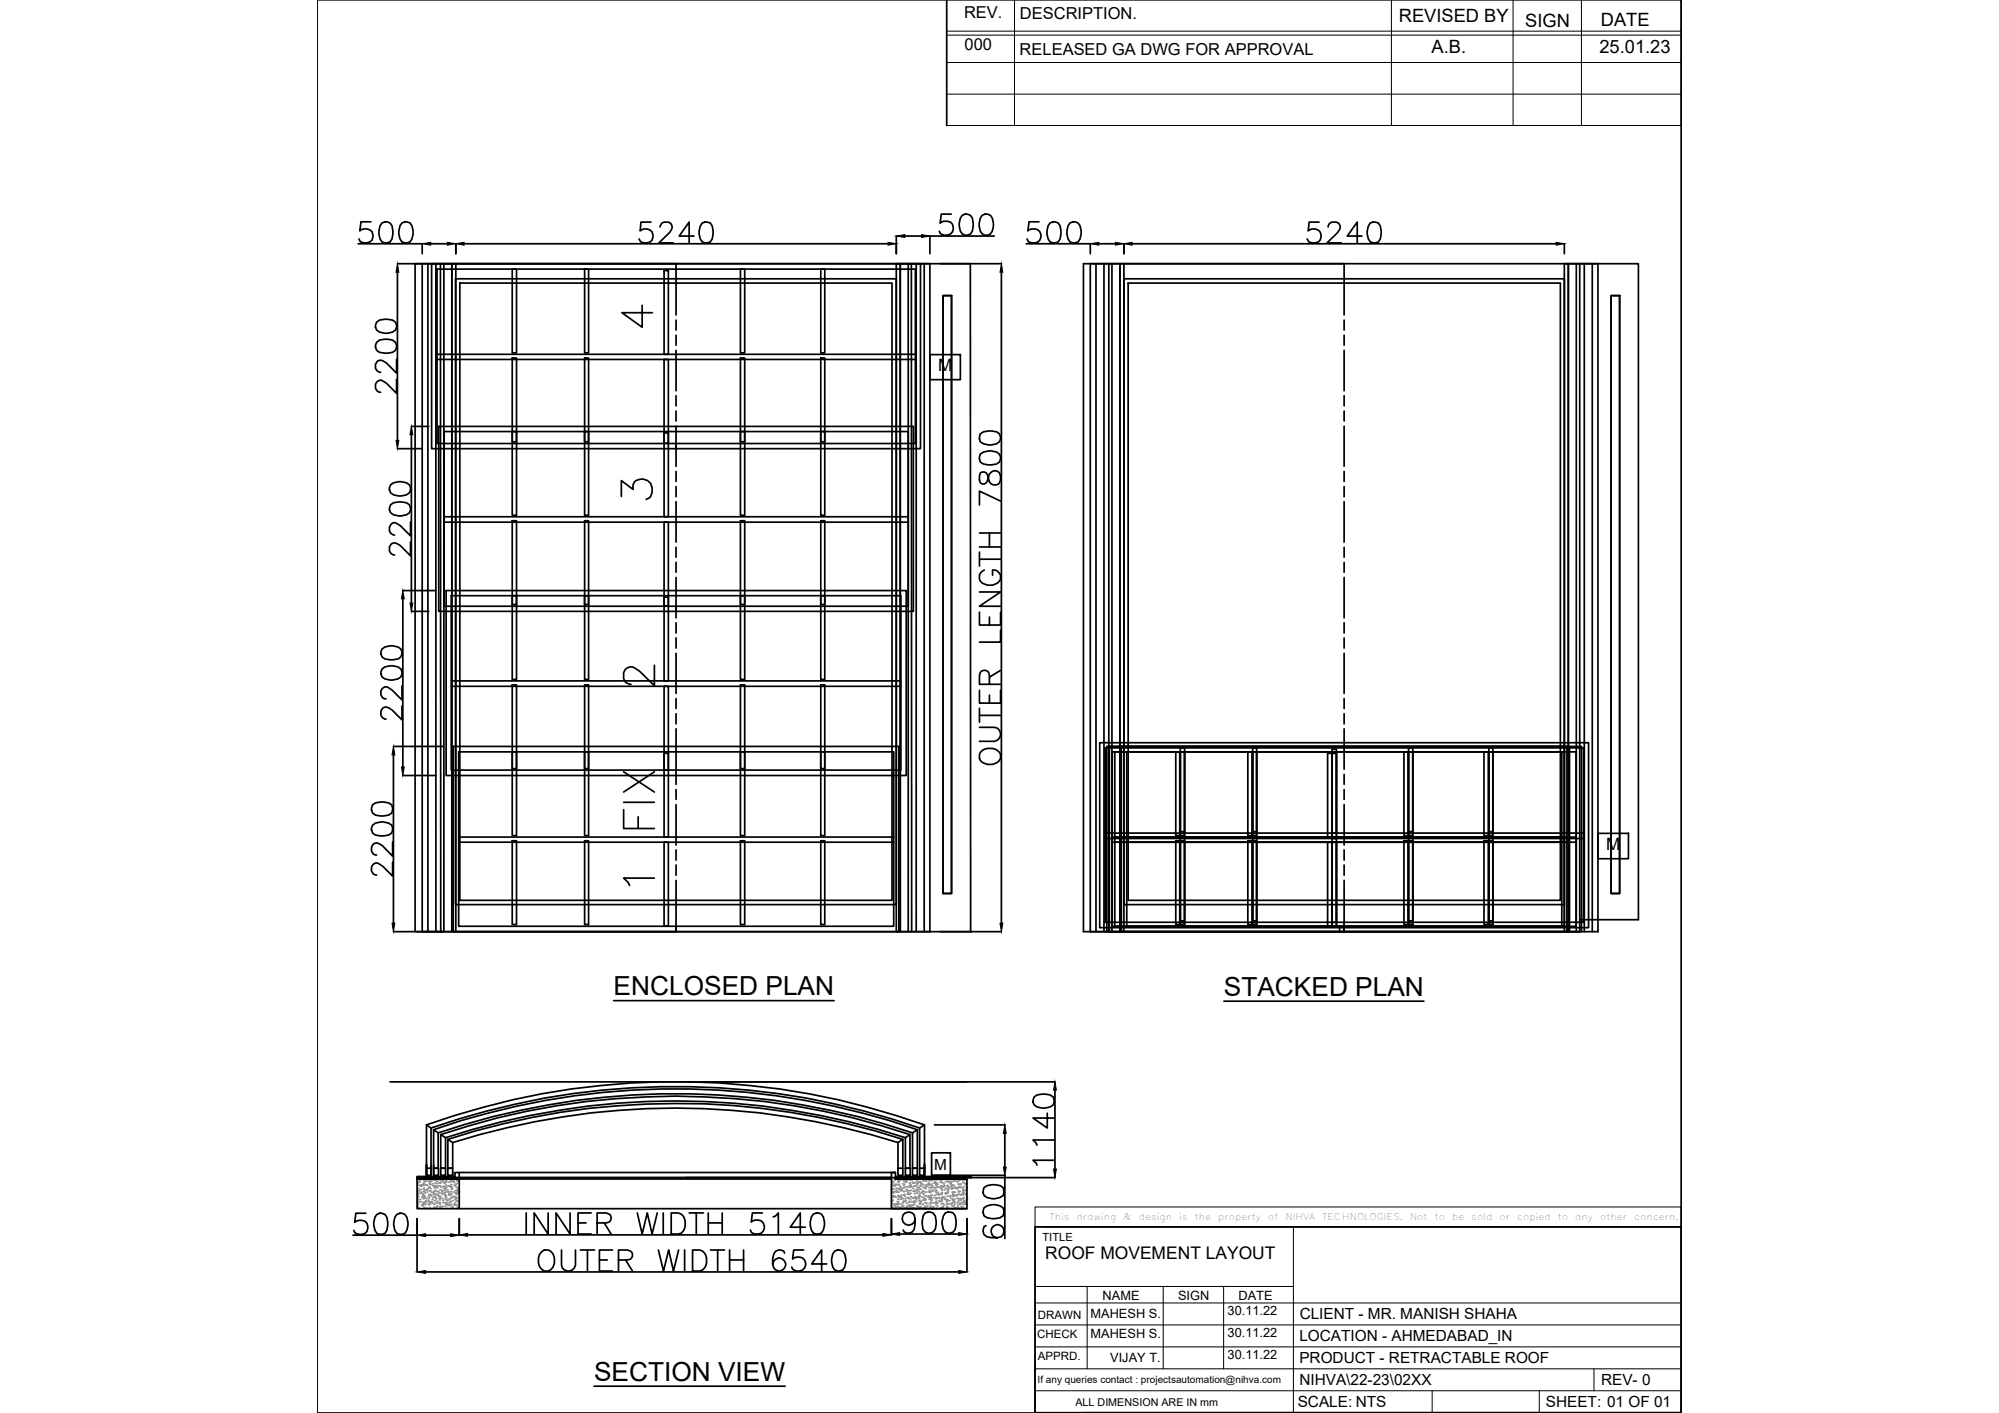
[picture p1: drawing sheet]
<svg xmlns="http://www.w3.org/2000/svg" width="297mm" height="210mm" viewBox="0 0 297 210" stroke-linecap="round" stroke-linejoin="round" font-family="sans-serif">
<!-- layer: 0 -->
<g fill="none" stroke="#000" stroke-width=".25">
<path d="M47.1 0h202.7v209.9h-202.7zM140.7 0v18.6M53.2 36.2h9.5v1.5M55.1 32.9h-1.5l-.1 1.4a1.12 1.12 0 0 1 1.6 0 1.12 1.12 0 0 1-.2 1.7 1.13 1.13 0 0 1-1.6-.5M56.8 33.1a.99 .99 0 0 1 1.5 .4 2.82 2.82 0 0 1-.3 2.5 1.03 1.03 0 0 1-1.5-.5 2.42 2.42 0 0 1 .3-2.4zM59.1 39.2h6.3M59.7 33.1a.99 .99 0 0 1 1.5 .4 2.48 2.48 0 0 1-.3 2.5 1.03 1.03 0 0 1-1.5-.5 2.42 2.42 0 0 1 .3-2.4zM61.7 39.2v99.2M62.7 39.2h5v99.2h-5zM64 36.2h2.5M64.1 39.2h72.7v27.4h-72.7zM64.9 40h71.1v25.9h-71.1z"/>
<path d="M65.4 39.2h70l.1 99.2h-70zM67.7 39.2h32.8v7.6M67.7 36.2v1.5M69 36.2h63M76.1 40h.7v12.4h-.7zM86.9 40h.6v12.4h-.6zM96.7 33h-1.5l-.1 1.3a1.09 1.09 0 0 1 1.9 .4 1.09 1.09 0 0 1-1.3 1.4l-.5-.1-.2-.5M98.1 33.7a.85 .85 0 0 1 .6-.7h.6a.75 .75 0 0 1 .4 1.2l-.3 .4-1.5 1.5h2.1M103.1 35.1h-2.2l1.5-2.1v3.1M104.4 33.1a1.05 1.05 0 0 1 1.4 .5 2.75 2.75 0 0 1-.3 2.4 1.03 1.03 0 0 1-1.4-.5 2.42 2.42 0 0 1 .3-2.4zM110 40h.7v12.4h-.7zM122 40h.6v12.4h-.6z"/>
<path d="M133.2 39.2h5v99.2h-5zM133.2 35.1v2.6M134.5 35.1h2.4M135.4 39.2h8.8v99.2M139.7 39.2h9.1M141.4 31.8h-1.5l-.2 1.4a1.17 1.17 0 0 1 1.9 .6 1.1 1.1 0 0 1-.7 1.1 1.1 1.1 0 0 1-1.3-.6M143 32a.99 .99 0 0 1 1.5 .4 2.75 2.75 0 0 1-.3 2.4 .98 .98 0 0 1-1.5-.5 2.42 2.42 0 0 1 .3-2.3zM146 32a.98 .98 0 0 1 1.4 .4 2.42 2.42 0 0 1-.2 2.4 .98 .98 0 0 1-1.5-.5 2.42 2.42 0 0 1 .3-2.3zM147.7 35.1h-9.5v2.6M152.5 36.2h9.5v1.5M154.4 32.9h-1.5l-.2 1.4a1.12 1.12 0 0 1 1.7 0 1.12 1.12 0 0 1-.2 1.7 1.13 1.13 0 0 1-1.6-.5M156 33.1a.99 .99 0 0 1 1.5 .4 2.82 2.82 0 0 1-.3 2.5 1.03 1.03 0 0 1-1.5-.5 2.42 2.42 0 0 1 .3-2.4z"/>
<path d="M159 33.1a.99 .99 0 0 1 1.5 .4 2.48 2.48 0 0 1-.3 2.5 1.03 1.03 0 0 1-1.5-.5 2.42 2.42 0 0 1 .3-2.4zM162 39.2h5v99.2h-5zM163.3 36.2h2.4M164.8 39.2h69.9v99.2h-69.9zM164.8 39.2h-3.8v99.2h3.7M167 39.2h32.7v7.6M167 36.2v1.5M168.2 36.2h63M196 33h-1.5l-.1 1.3a1.09 1.09 0 0 1 1.9 .4 1.09 1.09 0 0 1-1.3 1.4l-.5-.1-.3-.5M197.4 33.7a.71 .71 0 0 1 .6-.7h.5a.75 .75 0 0 1 .5 1.2l-.3 .4-1.5 1.5h2.1M202.4 35.1h-2.2l1.5-2.1v3.1M203.6 33.1a1.05 1.05 0 0 1 1.5 .5 2.75 2.75 0 0 1-.3 2.4 1.03 1.03 0 0 1-1.5-.5 2.42 2.42 0 0 1 .3-2.4z"/>
<path d="M232.5 39.2h4.9v99.2h-4.9zM232.5 36.2v1.5M234.7 39.2h8.8v97.4h-8.8M56 50.9l.4-.4 .7-.1 1.2 .1a.99 .99 0 0 1 .6 .9 .99 .99 0 0 1-.6 .9 2.75 2.75 0 0 1-2.3-.3l-.2-.4zM56 47.9a2.47 2.47 0 0 1 2.8 0 .98 .98 0 0 1-.5 1.4 2.42 2.42 0 0 1-2.3-.3l-.2-.4zM58.9 56.4v2l-1.5-1.4-.4-.3a.72 .72 0 0 0-1.2 .4v.6a.72 .72 0 0 0 .8 .6M58.9 53.4v2l-1.5-1.5a1.05 1.05 0 0 0-1.3-.2l-.3 .4v.6a.84 .84 0 0 0 .8 .6M59.1 40.4v25M64.9 52.6h71.1M64.9 53.4h71.1M67.7 41.4h65.5v93h-65.5zM68.3 42.1h64.2v91.6h-64.2z"/>
<path d="M76.1 53.2h.7v12.4h-.7zM86.9 53.2h.6v12.4h-.6zM98.7 53.4h.6v12.4h-.6zM98.7 40.2h.6v12.4h-.6zM100.5 47.6v1.4M100.5 49.8v1.5M100.5 52v6.1M100.5 58.8v1.5M110 53.2h.7v12.4h-.7zM122 53.2h.6v12.4h-.6zM138.2 52.7h4.5v3.7h-4.5zM140.1 43.9h1.3v88.8h-1.3z"/>
<path d="M148.8 40.4v96.7M167 41.4h65.5v93h-65.5zM167.6 42.1h64.3v91.6h-64.3zM199.7 47.6v1.4M199.7 49.8v1.5M199.7 52v6.1M199.7 58.8v1.5M239.4 43.9h1.3v88.8h-1.3zM58 75a2.47 2.47 0 0 1 2.8 0 .98 .98 0 0 1-.4 1.5 2.42 2.42 0 0 1-2.4-.3l-.1-.5zM58 72a2.29 2.29 0 0 1 2.8 0 .98 .98 0 0 1-.4 1.5 2.42 2.42 0 0 1-2.4-.3l-.1-.4zM59.1 66.6h3.6M61 77.5v2.1l-1.5-1.5-.4-.3a.72 .72 0 0 0-1.2 .5v.6a.84 .84 0 0 0 .7 .6"/>
<path d="M61.1 63.3h2.6M61.1 64.6v25M65.2 63.3h70.5v27.5h-70.5zM66 64.1h69v26h-69zM66 76.8h69M66 77.6h69M76.1 77.4h.7v12.4h-.7zM76.1 64.1h.7v12.5h-.7zM86.9 77.4h.6v12.4h-.6zM86.9 64.1h.6v12.5h-.6zM98.7 77.6h.6v12.4h-.6zM98.7 64.3h.6v12.5h-.6z"/>
<path d="M100.5 61.1v1.4M100.5 63.3v6M100.5 70v1.5M100.5 72.3v1.5M100.5 74.5v6M110 77.4h.7v12.4h-.7zM110 64.1h.7v12.5h-.7zM122 77.4h.6v12.4h-.6zM122 64.1h.6v12.5h-.6zM145.5 79.2h3.2M145.7 70.2l-.2 .5 .2 1a.63 .63 0 0 0 1-.3l.2-.6a.89 .89 0 0 1 .8-.9 .89 .89 0 0 1 1 .8v.6l-.2 .4a.92 .92 0 0 1-1 .3 .92 .92 0 0 1-.6-.9l-.2-.6a.68 .68 0 0 0-1-.3zM145.7 67.5a2.36 2.36 0 0 1 2.8 0 .99 .99 0 0 1-.4 1.4 2.86 2.86 0 0 1-2.4-.3l-.2-.4z"/>
<path d="M145.7 64.4a2.55 2.55 0 0 1 2.8 0 .98 .98 0 0 1-.4 1.5 2.52 2.52 0 0 1-2.4-.3l-.2-.4zM147 79.2v2.1M148.7 74.4l-3.2-1.4v2M199.7 61.1v1.4M199.7 63.3v6M199.7 70v1.5M199.7 72.3v1.5M199.7 74.5v6M56.8 99.4a2.29 2.29 0 0 1 2.8 0 .98 .98 0 0 1-.5 1.5 2.42 2.42 0 0 1-2.3-.3l-.2-.5zM56.8 96.4a2.29 2.29 0 0 1 2.8 0 .99 .99 0 0 1-.5 1.5 2.75 2.75 0 0 1-2.3-.3l-.2-.5zM59.9 87.7h4.9M59.9 89v24.9"/>
<path d="M61 80.5v2.1l-1.5-1.5a1.05 1.05 0 0 0-1.3-.3l-.3 .5v.5a.84 .84 0 0 0 .7 .6M61.1 90.8h2.6M66.3 87.7h68.4v27.5h-68.4zM67.1 88.5h66.8v25.9h-66.8zM76.1 88.5h.7v12.4h-.7zM86.9 88.5h.6v12.4h-.6zM98.7 88.7h.6v12.4h-.6zM100.5 81.3v1.5M100.5 83.5v1.5M100.5 85.8v6M100.5 92.5v1.5M100.5 94.8v1.5"/>
<path d="M100.5 97v6M110 88.5h.7v12.4h-.7zM122 88.5h.6v12.4h-.6zM145.5 90.9v2h3.2v-2M145.5 87.9h3.2l-3.2 2.2h3.2M145.5 82v2.1M145.5 83.1h3.2M145.5 81.3h3.2M146.3 84.7a1.09 1.09 0 0 0-.8 1 1.09 1.09 0 0 0 .8 1.1 1.83 1.83 0 0 0 2.4-.8 1.1 1.1 0 0 0-1.2-1.3v.7M147 91.7v1.2M148.7 93.6v1.8h-3.2M148.7 99.6l-1.7 1"/>
<path d="M199.7 81.3v1.5M199.7 83.5v1.5M199.7 85.8v6M199.7 92.5v1.5M199.7 94.8v1.5M199.7 97v6M55.4 119.6a2.53 2.53 0 0 1 2.8 0 1.08 1.08 0 0 1-.5 1.5 2.75 2.75 0 0 1-2.3-.3l-.2-.5zM58.5 110.9h7.4M58.5 112.2v24.9M59.7 104.9v2l-1.4-1.4a1.05 1.05 0 0 0-1.4-.3l-.3 .4v.6a.84 .84 0 0 0 .8 .6M59.7 101.9v2.1l-1.4-1.5-.5-.3a.72 .72 0 0 0-1.2 .4v.6a.72 .72 0 0 0 .8 .6M59.9 115.2h4.9"/>
<path d="M67.1 101.1h66.8M67.1 102h66.8M67.4 110.9h66.2v27.5h-66.2zM68.2 111.7h64.6v25.9h-64.6zM76.1 111.7h.7v12.4h-.7zM76.1 101.7h.7v12.5h-.7zM86.9 111.7h.6v12.4h-.6zM86.9 101.7h.6v12.5h-.6zM98.7 102h.6v12.4h-.6zM100.5 103.8v1.5M100.5 106v1.5M100.5 108.3v6"/>
<path d="M110 111.7h.7v12.4h-.7zM110 101.7h.7v12.5h-.7zM122 111.7h.6v12.4h-.6zM122 101.7h.6v12.5h-.6zM145.5 108h2.3a1.05 1.05 0 0 1 .9 1.1 1.05 1.05 0 0 1-.9 1h-2.3M145.5 102.5v2h3.2v-2M145.5 106.3h3.2M145.5 105.2v2.1M145.7 111.8a1.85 1.85 0 0 1 3 .3 1.45 1.45 0 0 1-2 1.5 1.26 1.26 0 0 1-1.2-1.5zM147 101.7v-1.4l-.1-.4a.75 .75 0 0 0-.8-.3 .75 .75 0 0 0-.6 .7v1.4h3.2M147 103.3v1.2M163.4 110.3h72.7v27.5h-72.7z"/>
<path d="M164.2 111.1h71.1v25.9h-71.1zM164.5 110.9h70.5v27.5h-70.5zM164.8 110.9h68.4v27.5h-68.4zM165.3 111.7h68.9v25.9h-68.9zM165.7 111.7h66.8v25.9h-66.8zM166.6 110.9h66.2v27.5h-66.2zM167.4 111.7h64.7v25.9h-64.7zM174.7 111.7h.6v12.4h-.6zM175.4 111.7h.6v12.4h-.6zM175.4 111.1h.6v12.4h-.6zM185.4 111.7h.7v12.4h-.7zM186.1 111.7h.6v12.4h-.6z"/>
<path d="M186.1 111.1h.6v12.4h-.6zM197.3 111.9h.6v12.4h-.6zM198 111.9h.6v12.4h-.6zM198 111.3h.6v12.5h-.6zM199.7 103.8v1.5M199.7 106v1.5M199.7 108.3v6M199.7 115v1.5M199.7 117.3v1.5M199.7 119.5v6M208.6 111.7h.7v12.4h-.7zM209.3 111.7h.6v12.4h-.6z"/>
<path d="M209.3 111.1h.6v12.4h-.6zM220.5 111.7h.6v12.4h-.6zM221.2 111.7h.6v12.4h-.6zM221.2 111.1h.6v12.4h-.6zM55.4 122.6a2.35 2.35 0 0 1 2.8 0 1.05 1.05 0 0 1-.5 1.5 2.75 2.75 0 0 1-2.3-.3l-.2-.5zM58.3 128.1v2l-1.4-1.4-.5-.3a.72 .72 0 0 0-1.2 .4v.6a.72 .72 0 0 0 .8 .6M58.3 125.1v2.1l-1.4-1.5a1.05 1.05 0 0 0-1.4-.3l-.3 .4v.6a.72 .72 0 0 0 .8 .6M58.5 138.4h7.4M68.2 124.3h64.6M68.2 125.1h64.6M76.1 124.9h.7v12.4h-.7zM86.9 124.9h.6v12.4h-.6z"/>
<path d="M98.7 125.1h.6v12.5h-.6zM100.5 130.8v7.6h-32.8M100.5 137.6v.8M110 124.9h.7v12.4h-.7zM122 124.9h.6v12.4h-.6zM135.6 138.4h13.2M164.2 123.8h71.1M164.2 124.6h71.1M165.3 124.3h68.9M165.3 125.1h68.9M174.7 124.9h.6v12.4h-.6zM175.4 124.9h.6v12.4h-.6z"/>
<path d="M175.4 124.3h.6v12.5h-.6zM185.4 124.9h.7v12.4h-.7zM186.1 124.9h.6v12.4h-.6zM186.1 124.3h.6v12.5h-.6zM197.3 125.1h.6v12.5h-.6zM198 125.1h.6v12.5h-.6zM198 124.6h.6v12.4h-.6zM199.1 137.6v.8M199.7 130.8v7.6h-32.7M199.7 126.3v1.5M199.7 128.5v1.5M199.7 137v1.4"/>
<path d="M208.6 124.9h.7v12.4h-.7zM209.3 124.9h.6v12.4h-.6zM209.3 124.3h.6v12.5h-.6zM220.5 124.9h.6v12.4h-.6zM221.2 124.9h.6v12.4h-.6zM221.2 124.3h.6v12.5h-.6zM237.4 123.8h4.6v3.8h-4.6zM91.2 148.6h32.8M181.9 148.7h29.7M62 174.8h5.6v.1h-5.6zM62 175.1h5.6v-.9h.6v5.3h-6.2zM62 175h.1"/>
<path d="M62 174.9h.1M62 175.1h.1M62 174.9v.1M62 175v.1M62.1 174.9l-.1 .1M62.1 175.1h.1M62.1 175h.1M62.1 175.1l.2-.1zM62.1 175.1l.3-.2v.1l.1-.1-.2 .2M62.2 174.9l-.2 .2h.1M62.2 174.9h.1M62.2 174.9v.1"/>
<path d="M62.2 174.9l-.2 .1M62.2 175.1h.1M62.3 174.9h.1M62.3 175.1h.1M62.3 174.9l-.3 .2M62.4 175l-.2 .1h.2M62.4 175.1h.1M62.5 174.9h.1M62.5 175.1h.1M62.5 175h.1M62.5 175l-.1 .1M62.6 175l-.2 .1"/>
<path d="M62.6 175.1h.1M62.6 175h.1M62.7 175l-.3 .1M62.7 175l-.2 .1M62.7 175.1l.1-.2-.3 .2M62.7 175.1h-.1M62.7 175h.1M62.7 175.1h.1M62.7 174.9h.1M62.7 175v.1M62.8 175h.1M62.8 175.1h.1"/>
<path d="M62.8 174.9l-.2 .2M62.8 174.9h.1M62.8 174.9v.1M62.9 174.9h.1M62.9 175.1h.1M62.9 175.1h-.1M62.9 174.9v.1M62.9 174.9l-.2 .2M62.9 175l-.1 .1M62.9 175l.1-.1-.1 .1M62.9 175h.1M62.9 175v.1"/>
<path d="M63 174.9l-.3 .2M63 175.1h-.1M63 175.1h.1M63 175h.1M63.1 175h.1M63.1 175.1h.1M63.1 175.1h-.1M63.1 174.9l-.2 .2 .1-.1M63.1 174.9h.1M63.1 174.9l-.1 .1M63.2 174.9h.1M63.2 174.9l-.2 .2"/>
<path d="M63.2 175.1h.1M63.2 175h.1M63.2 175l.1-.1-.2 .2M63.2 175l-.1 .1M63.3 175l-.2 .1M63.3 175h.1M63.3 174.9h.1M63.3 175.1h.1M63.3 174.9v.1M63.4 167.1v6.4h.7v1.1h-.7v-1.1M63.4 172.9v1.7v-1.5M63.4 167.1a109.9 109.9 0 0 1 74 0"/>
<path d="M63.4 174.9h.1M63.4 167.1l.7 .5M63.4 174.9l-.1 .1M63.4 175.1h.1M63.4 175h.1M63.4 175v.1M63.5 174.9l-.3 .2M63.5 175l-.1 .1M63.5 175h.1M63.5 175.1h.1M63.5 174.9h.1M63.5 174.9l-.1 .2"/>
<path d="M63.5 175l.2-.1-.2 .2M63.5 174.9v.1M63.6 174.9h.1M63.6 175l-.2 .1M63.6 175.1h.1M63.6 174.9v.1M63.6 175.1h-.1h.2M63.6 175v.1M63.7 174.9l-.1 .1M63.7 175.1h.1M63.7 175h.1M63.7 175v.1"/>
<path d="M63.8 174.9l-.1 .1M63.8 175l-.1 .1M63.8 174.9h.1M63.8 174.9v.1M63.8 175.1h.1M63.8 175v.1M63.8 175l.2-.1-.1 .2M63.9 174.9h.1M63.9 175l-.2 .1M63.9 175.1h.1M63.9 174.9l-.3 .2M63.9 175h.1"/>
<path d="M64 174.9l-.2 .2h.2M64 175h.1M64 174.9h.1M64 175.1h.1M64 174.9v.1M64.1 167.6a110 110 0 0 1 72.6 0M64.1 174.9h.1M64.1 174.9l-.1 .1M64.1 175.1h.1M64.1 167.6v7M64.1 175h.1M64.1 174.9l-.2 .2"/>
<path d="M64.1 174.9l-.1 .2M64.1 175l.1-.1v.1M64.1 175l-.1 .1M64.1 175v.1M64.2 175.1h.1M64.2 175.1h-.1M64.2 175h.1M64.3 174.9l-.2 .2 .2-.2M64.3 174.9h.1M64.3 175.1h-.1h.1M64.3 175.1h.1M64.3 175h.1"/>
<path d="M64.4 174.9l-.3 .2M64.4 174.9l-.1 .2 .2-.2M64.4 175l-.1 .1M64.4 175.1h.1M64.4 174.9h.1M64.4 175h.1M64.4 167.8v5.7h.7v-5.2M64.4 173.5h.8v1.1h-.8zM64.4 167.8a109.4 109.4 0 0 1 71.9 0M64.4 173.1v1.5M64.4 167.8l.7 .5M64.5 174.9l-.1 .1"/>
<path d="M64.5 175l-.2 .1M64.5 175h.1M64.5 174.9v.1M64.5 175.1h.1M64.5 174.9h.1M64.6 174.9h.1M64.6 175v.1M64.6 174.9l-.1 .1M64.6 175.1h.1M64.6 174.9l-.1 .2M64.6 174.9l-.2 .2M64.6 175h.1"/>
<path d="M64.7 174.9h.1M64.7 175.1h.1M64.7 174.9v.1M64.7 174.9l-.2 .2 .1-.1M64.7 175h.1M64.7 175.1h-.1M64.8 175l.1-.1-.3 .2M64.8 175.1h.1M64.8 175v.1M64.8 174.9l-.3 .2M64.9 175l-.2 .1h.1M64.9 175.1l.2-.1-.2 .1"/>
<path d="M64.9 175h.1M64.9 174.9l-.3 .2M64.9 174.9h.1M64.9 174.9v.1M64.9 175.1h.1M65 174.9h.1M65 174.9l-.2 .2M65 175.1h.1M65 174.9l-.1 .2M65 174.9h.1l-.1 .1M65 175l-.1 .1M65 175v.1"/>
<path d="M65.1 175.1h.1M65.1 168.3a109.6 109.6 0 0 1 70.5 0M65.2 175l-.2 .1h.2M65.2 175l.1-.1-.2 .2M65.2 175.1h.1M65.2 174.9h.1M65.2 174.9v.1M65.2 175v.1M65.3 175h.1M65.3 175.1l.2-.2-.2 .2M65.3 175.1h.1M65.3 175l-.1 .1"/>
<path d="M65.4 174.9l-.3 .2h.1M65.4 174.9l-.2 .2M65.4 175.1h.1M65.4 174.9l-.1 .1M65.4 174.9h.1M65.4 175l-.2 .1M65.4 175h.1M65.4 174.9v.1M65.4 175v.1h.1M65.5 168.5v5h.7v-4.5M65.5 173.5h.7v1.1h-.7zM65.5 168.5a109.2 109.2 0 0 1 69.7 0"/>
<path d="M65.5 168.5l.7 .5M65.5 175.1h.1M65.5 175v.1M65.5 175h.1M65.6 174.9l-.1 .1M65.6 174.9h.1M65.6 175.1h.1M65.6 174.9v.1M65.7 174.9h.1M65.7 174.9l-.3 .2M65.7 175l-.1 .1M65.7 175l.1-.1-.1 .1"/>
<path d="M65.7 175.1h-.1M65.7 175h.1M65.7 175v.1M65.7 175.1h.1M65.7 175l-.1 .1 .2-.1M65.8 175h.1M65.8 174.9h.1M65.8 175.1h.1M65.8 174.9v.1M65.9 174.9h.1M65.9 174.9l-.1 .1M65.9 175.1h.1"/>
<path d="M65.9 175h.1M66 174.9l-.3 .2M66 175l-.1 .1M66 175v-.1v.1M66 175.1h.1M66 174.9h.1M66 175h.1M66.1 175l-.2 .1M66.1 174.9h.1M66.2 174.9l-.1 .1M66.2 175h.1M66.2 175.1h.1"/>
<path d="M66.2 175l-.1 .1M66.2 169a109.6 109.6 0 0 1 68.3 0M66.2 174.9l-.2 .2M66.2 174.9l-.1 .2M66.2 174.9h.1M66.3 175l-.3 .1h.1M66.3 175.1h.1M66.3 175.1h-.1M66.3 175h.1M66.3 174.9v.1M66.3 175v.1M66.4 174.9l-.3 .2"/>
<path d="M66.4 175.1h.1M66.4 174.9l-.2 .2M66.4 175h.1M66.5 175h.1M66.5 174.9l-.2 .2h.1M66.5 174.9h.1M66.5 174.9v.1M66.5 169.3v4.2h.8v-3.8M66.5 173.5h.8v1.1h-.8zM66.5 169.3a109.8 109.8 0 0 1 67.7 0M66.5 174.9l-.2 .1M66.5 175.1h.1"/>
<path d="M66.5 169.3l.8 .4M66.6 175l-.1 .1M66.6 175l.1-.1-.2 .2M66.6 175.1h.1M66.6 175v.1M66.6 174.9h.1M66.7 174.9l-.3 .2M66.7 175l-.2 .1h.2M66.7 175h.1M66.8 175h.1M66.8 175.1h.1M66.8 174.9h.1"/>
<path d="M66.8 174.9l-.1 .1M66.8 175v.1M66.9 174.9l-.2 .2M66.9 175.1h.1M66.9 174.9h.1M66.9 175h.1M67 174.9l-.1 .1M67 175l-.2 .1M67 175l-.2 .1 .3-.2-.1 .2M67 175.1h-.1M67 175h.1M67 175.1h.1"/>
<path d="M67 174.9h.1M67.1 175.1h.1M67.1 175v.1M67.1 175h.1M67.1 175.1l.2-.1-.1 .1M67.2 174.9l-.3 .2M67.2 174.9l-.2 .2M67.2 175.1h.1M67.2 174.9l-.1 .1M67.2 174.9h.1M67.2 174.9h.2l-.3 .2M67.3 169.7a109.4 109.4 0 0 1 66.1 0"/>
<path d="M67.3 174v.6M67.3 174.9l-.3 .2h.1M67.4 175.1h.1M67.4 175h.1M67.4 174.9v.2M67.4 174.9h.1M67.4 174.9v.1M67.5 174.9l-.3 .2 .2-.1M67.5 174.9h.1M67.5 175.1h.1M67.5 175h.1M67.5 175l.1-.1-.2 .2"/>
<path d="M67.5 175l-.1 .1M67.6 174.9l-.3 .2M67.6 175l-.2 .1M67.6 175.1h-.1M67.6 175.1h.1M67.6 175.1h-5.6v-.2h5.6v.2M67.6 175h.1M101.9 174.9h54.9M102.3 160.7h54.5M132.5 174.2h.6v.9h10.6v4.4h-11.2zM133.1 174.9h10.6v.2h-10.6zM133.1 174.8h11.2v.1h-11.2z"/>
<path d="M133.4 173.5h.8v1.1h-.8zM133.4 169.7v3.8M134.2 169.3v4.2M134.2 169.3l-.8 .4M134.5 173.5h.8v1.1h-.8zM135.2 168.5v5h-.7v-4.5M135.2 168.5l-.7 .5M135.6 173.5h.7v1.1h-.7zM136.3 167.8v5.7h-.7v-5.2M136.3 167.8l-.7 .5M136.7 167.6v5.9M137.4 167.1v6.4h-.7v1.1h.7v-1.1"/>
<path d="M137.4 172.9v1.7v-1.5M137.4 167.1l-.7 .5M138.4 171.3h2.8v3.3h-2.8zM138.9 174.6h10.5M138.9 167.1h10.5M146.2 179.4a2.35 2.35 0 0 1 2.9 0 1.05 1.05 0 0 1-.5 1.5 2.75 2.75 0 0 1-2.4-.3l-.1-.5zM146.2 176.4a2.53 2.53 0 0 1 2.9 0 1.03 1.03 0 0 1-.5 1.5 2.42 2.42 0 0 1-2.4-.3l-.1-.4zM149.3 168.4v5M149.3 174.6v9.4M153.7 163a2.53 2.53 0 0 1 2.8 0 1.03 1.03 0 0 1-.5 1.4 2.42 2.42 0 0 1-2.3-.3l-.2-.4zM155.6 165.4v2.2l-2.1-1.5h3.1M156.6 172.4h-3.1l.5 .4 .1 .3"/>
<path d="M156.6 169.3h-3.1l.5 .5 .1 .3M156.8 161.9v11.8M52.5 183.5h9.5M54.4 180.2h-1.5l-.2 1.4a1.13 1.13 0 0 1 1.7 0 1.13 1.13 0 0 1-.2 1.6 1.4 1.4 0 0 1-1.5-.1l-.1-.3M56 180.4a.99 .99 0 0 1 1.5 .4 2.86 2.86 0 0 1-.3 2.4 1.03 1.03 0 0 1-1.5-.4 2.42 2.42 0 0 1 .3-2.4zM59 180.4a.98 .98 0 0 1 1.5 .4 2.52 2.52 0 0 1-.3 2.4 1.05 1.05 0 0 1-1.5-.4 2.42 2.42 0 0 1 .3-2.4zM62 181v7.9M63.2 188.9h79.3M63.2 183.5h3.8M68.2 181v2.5M69.5 183.4h61.7M78.2 180.2v3.1"/>
<path d="M80.3 186.2a1.07 1.07 0 0 1 1.1-.5 1.07 1.07 0 0 1 .9 .8 1.76 1.76 0 0 1-.8 2.3 1.45 1.45 0 0 1-1.5-1.9zM81.4 180.2v3.1l-2-3.1v3.1M83.4 185.7v2.2a1.05 1.05 0 0 0 1.1 .9 1.05 1.05 0 0 0 1-.9v-2.2M84.7 180.2v3.1l-2.1-3.1v3.1M85.9 181.7h1.2M86.2 185.7h2.1M87.3 185.7v3.1M87.8 180.2h-1.9v3.1h1.9M88.7 181.7h1.4l.4-.2a.72 .72 0 0 0 0-1.1l-.4-.2h-1.4v3.1M89.1 187.2h1.2M89.8 181.7l1 1.6M91 185.7h-1.9v3.1h1.9"/>
<path d="M91.9 187.2h1.4l.4-.2a.72 .72 0 0 0 0-1.1l-.4-.2h-1.4v3.1M93 187.2l1 1.6M94.7 180.2l.7 3.1 .8-3.1 .7 3.1 .8-3.1M97.8 185.7l.8 3.1 .8-3.1 .7 3.1 .7-3.1M98.6 180.2v3.1M99.7 180.2h1.1a1.78 1.78 0 0 1 .4 3l-.4 .1h-1.1zM101.7 185.7v3.1M102.4 180.2h2.1M102.9 185.7h1.1a1.69 1.69 0 0 1 1 1.6 1.69 1.69 0 0 1-1 1.5h-1.1zM103.5 180.2v3.1M105.2 181.7h2.1M105.2 180.2v3.1"/>
<path d="M105.6 185.7h2.1M106.6 185.7v3.1M107.3 180.2v3.1M108.4 187.2h2.1M108.4 185.7v3.1M110.5 185.7v3.1M113.3 180.2h-1.5l-.2 1.3a1.12 1.12 0 0 1 1.7 0 1.12 1.12 0 0 1-.2 1.7 1.13 1.13 0 0 1-1.6-.5M114.9 180.8l.3-.1 .5-.5v3.1M116.6 186.2a.86 .86 0 0 0-1.3-.3 2.61 2.61 0 0 0-.3 2.5 .97 .97 0 0 0 1.6 0 .97 .97 0 0 0-.5-1.5 .97 .97 0 0 0-1.3 .9M119.4 185.7h-1.5l-.1 1.3a1.1 1.1 0 0 1 1.6 0 1.1 1.1 0 0 1-.1 1.7 1.08 1.08 0 0 1-1.7-.5M119.7 182.3h-2.3l1.5-2.1v3.1M120.9 180.4a.98 .98 0 0 1 1.4 .4 2.48 2.48 0 0 1-.3 2.4 1.05 1.05 0 0 1-1.4-.5 2.42 2.42 0 0 1 .3-2.3z"/>
<path d="M122.9 187.8h-2.3l1.5-2.1v3.1M124 185.9a.99 .99 0 0 1 1.5 .4 2.42 2.42 0 0 1-.3 2.4 .98 .98 0 0 1-1.5-.5 2.42 2.42 0 0 1 .3-2.3zM132.5 181v2.4M133.7 183.3h8.8M136 181.1a.96 .96 0 0 1-1.4 .7 .96 .96 0 0 1-.3-1.5 .96 .96 0 0 1 1.5 .2 3 3 0 0 1-.2 2.5 .9 .9 0 0 1-1.4-.3M137.5 180.2a1.08 1.08 0 0 1 1.5 .5l.1 .7-.1 1.2a.99 .99 0 0 1-.9 .6 .99 .99 0 0 1-.9-.6 2.86 2.86 0 0 1 .3-2.4zM140.5 180.2a1.05 1.05 0 0 1 1.4 .5 2.75 2.75 0 0 1-.3 2.3 .98 .98 0 0 1-1.4-.4 2.52 2.52 0 0 1 .3-2.4zM143.7 181v7.9M146.5 182.1l-.3 .1a1.08 1.08 0 0 0 .5 1.5l.7 .2 1.4-.2a.98 .98 0 0 0 .1-1.5 .98 .98 0 0 0-1.5 .3 .98 .98 0 0 0 .8 1.4M153.8 182.3h96v27.6h-96zM88.3 205.9h28.4M161 209.9h88.8"/>
</g>
<g fill="none" stroke="#000" stroke-width=".15">
<path d="M150.7 0v18.6M206.8 0v18.6M224.8 0v18.6M235 0v18.6M249.8 0v18.6h-109.1M140.7 9.3h109.1M140.7 4.6h109.1M140.7 14h109.1M140.7 5.2h109.1M153.8 179.3h96v3h-96zM153.8 196.8h96M153.8 193.6h96"/>
<path d="M153.8 182.3v27.6M153.8 191.1h38.4M155.4 182.3h94.4M161.5 191.1v12.2M172.8 191.1v12.2M181.8 191.1v12.2M192.2 182.3v27.6M153.8 203.3h96M153.8 200.1h96M153.8 206.6h96M212.8 206.6v3.3M228.7 206.6v3.3"/>
<path d="M236.9 203.3v3.3"/>
</g>
<!-- layer: border -->
<g fill="none" stroke="#000" stroke-width=".25">
<path d="M63.6 39.2v99.2M64.8 39.2v99.2M66 39.2v99.2M67.1 39.2v99.2M133.8 39.2v99.2M135 39.2v99.2M136.1 39.2v99.2M137.3 39.2v99.2M162.9 39.2v99.2M164 39.2v99.2M165.2 39.2v99.2M166.4 39.2v99.2"/>
<path d="M233 39.2v99.2M234.2 39.2v99.2M235.4 39.2v99.2M236.6 39.2v99.2"/>
</g>
<!-- layer: 0 -->
<g fill="#000" stroke="#000" stroke-width=".15">
<path d="M62.7 36.2l1.3-.2v.4zM66.5 36l1.2 .2-1.2 .2zM67.7 36.2l1.3-.2v.4zM132 36l1.2 .2-1.2 .2zM133.2 35.1l1.3-.2v.4zM136.9 34.9l1.3 .2-1.3 .2zM162 36.2l1.3-.2v.4zM165.7 36l1.3 .2-1.3 .2zM167 36.2l1.2-.2v.4zM231.2 36l1.3 .2-1.3 .2zM59.1 39.2l.2 1.2h-.5zM148.8 39.2l.2 1.2h-.4z"/>
<path d="M58.8 65.4h.5l-.2 1.2zM61.1 63.3l.2 1.3h-.4zM59.9 87.7l.2 1.3h-.5zM60.9 89.6h.4l-.2 1.2zM58.5 110.9l.2 1.3h-.4zM59.6 113.9h.5l-.2 1.3zM58.3 137.1h.4l-.2 1.3zM148.6 137.1h.4l-.2 1.3zM149.3 167.1l.2 1.3h-.4zM149.1 173.4h.4l-.2 1.2zM156.5 173.7h.5l-.2 1.2zM156.8 160.7l.2 1.2h-.5z"/>
<path d="M62 188.9l1.2-.2v.5zM62 183.5l1.2-.2v.4zM67 183.3l1.2 .2-1.2 .2zM68.2 183.4l1.3-.2v.5zM131.2 183.2l1.3 .2-1.3 .3zM132.5 183.3l1.2-.2v.4zM142.5 188.7l1.2 .2-1.2 .3zM142.5 183.1l1.2 .2-1.2 .2z"/>
<path d="M133.1 174.9l10.6 .2v-.2zM133.1 174.9l10.6 .2h-10.6z"/>
</g>
<!-- layer: HIDDEN -->
<path d="M58 160.7h85.6M67.6 174.9h64.9M67.6 175.1h64.9M68.2 179.5h75.5M68.2 174.2h64.9M133.1 174.9h10.6M133.1 175.1h10.6" fill="none" stroke="#000" stroke-width=".25"/>
<!-- layer: 0 -->
<g fill="none" stroke="#939598" stroke-width=".25">
<path d="M62 179.3h.1M62 177.9h.1M62 175.8h.1M62 175.2h.1M62.1 178.2h.1M62.1 178.7h.1M62.1 177.3h.1M62.1 177.9h.1M62.1 178.9h.1M62.1 177.1h.1M62.1 177.6h.1M62.1 176.9h.1"/>
<path d="M62.1 177.3l.1-.1v.1zM62.1 176.1h.1M62.1 176.6h.1M62.1 179.3h.1M62.2 175.5h.1M62.2 178.4h.1M62.2 176.9h.1M62.3 175.6h.1M62.4 175.4h.1M62.4 178.2h.1M62.4 176.2h.1M62.4 178.5h.1"/>
<path d="M62.5 176.7h.1M62.5 177.3h.1M62.5 176.1l.1-.1v.2zM62.5 176h.1M62.6 177.1h.1M62.7 177.9h.1M62.7 176.2v-.1l-.1 .1h.1M62.7 179h.1zM62.8 178.7h.1M62.8 177.7h.1M62.8 179.1h.1M62.8 179.5h.1"/>
<path d="M62.8 179h.1M62.8 176l.1-.1v.1zM62.9 178.1h.1M62.9 178.6h.1M62.9 175.2h.1M62.9 177.3v.1h-.1zM62.9 177h.1M62.9 177.6h.1M62.9 176.1h.1M62.9 176.7h.1M62.9 176h.1M62.9 176.5h.1"/>
<path d="M62.9 177.7h.1M62.9 175.7h.1M63 175.4h.1M63 178.7h.1M63 176.8h.1M63 179.4h.1M63 177.9h.2zM63.1 177.2h.1M63.1 176.9h.1M63.1 178.5v.1h-.1l.1-.1M63.2 177.7v.1h-.2zM63.2 175.4h.1"/>
<path d="M63.2 178.9h.1M63.2 178.3h.1M63.3 176h.1M63.3 178.5h.1M63.3 179.5h.1M63.3 175.5h.1M63.3 178h.1M63.4 176.1h.1M63.4 177.1h.1M63.4 179.5h.1M63.5 176.6h.1M63.5 176.7h-.1"/>
<path d="M63.5 176.7l-.1 .1M63.6 178.3h.1M63.6 178.8h.1M63.6 177.7h.1M63.7 178.5h.1M63.7 179h.1M63.7 177.7h.1M63.7 177.4h.1M63.7 178h.1M63.7 175.4h.1M63.7 175.3h.1M63.8 176.4h.1"/>
<path d="M63.8 176.9h.1M63.8 175.3h.1M63.8 175.9h.1M63.8 176.3v-.1l-.1 .1h.1M63.8 175.6l.1-.1v.2zM63.8 179.4h.1M63.8 178.8h.1M63.9 177.5h.1M63.9 175.5h.1M63.9 176h.1M63.9 178.6h.1M63.9 176.6h.1"/>
<path d="M63.9 176.9h.1M63.9 177.5l.1-.1 .1 .1zM64 178.5h.1zM64.1 177.6h.1M64.1 175.5h.1M64.1 177.1h.1M64.1 178.6h.1M64.2 178.2h.1M64.2 178.6l.1 .1h-.1zM64.3 177.9h.1M64.3 175.9h.1M64.3 177.1h.1"/>
<path d="M64.3 176.1h.1M64.3 175.3h.1M64.4 179.3h.1M64.4 177.4l.1-.1zM64.5 178.9h.1M64.5 179.4h.1M64.5 176.5h.1M64.5 177h.1M64.5 178.8h.1M64.5 177.8h.1M64.5 177.3h.1M64.5 177.9h.1"/>
<path d="M64.5 178.4h.1M64.5 176.2l.1-.1v.2zM64.6 176.2h.1M64.6 176.8h.1M64.6 175.3h.1M64.6 175.2h.1M64.6 175.7h.1M64.6 177.6h.1M64.7 179.4h.1M64.7 175.1l-.1 .1 .1-.1M64.7 178.1l.2-.2v.2zM64.8 179.4h.1"/>
<path d="M64.8 177h.1M64.8 176.2h.1v.1zM64.8 177.4h.1M64.8 175.4h.1M64.8 179.3h.1M64.8 178.7h.1M64.9 178.4h.1M64.9 176.4h.1M64.9 175.8h.1M64.9 175.5h.1M64.9 176.3v.1zM64.9 179.2l.1-.1v.1z"/>
<path d="M65 178.6h.1M65.1 177h.1M65.1 177.2h.1M65.1 176.2h.1M65.2 177.6v-.1l-.1 .1h.1M65.2 177.7h.1M65.2 175.7h.1M65.2 178.7h.1M65.2 178.1h.1M65.3 178.3h.1M65.3 178.8h.1M65.3 179.3h.1"/>
<path d="M65.3 177.2h.1M65.3 177.7h.1M65.3 175.2h.1M65.3 175.8h.1M65.3 177.8h.1M65.3 178h.1zM65.4 176.2h.1M65.4 176.7h.1M65.4 178.7v.1h-.1zM65.4 175.7h.1M65.4 175.4h.1M65.4 179.2h.1"/>
<path d="M65.5 176.3h.1M65.5 179.5h.1M65.6 177h.1M65.7 177.4h.1M65.7 178h.1M65.7 179.2h.1M65.7 177.2h.1M65.7 175.2h.1M65.7 175.6h.1M65.8 178.3h.1M65.8 176.3h.1M65.8 175.3l.1-.1v.2z"/>
<path d="M65.8 178.7h.1M65.8 178.6h.1M65.8 176.8l-.1 .1 .1-.1M65.9 175.7h.1M66 177.2h.1M66 176.2h.1M66 177.4h.1M66.1 179.2h.1M66.1 176.8h.1M66.1 177.6h.1M66.1 175.6h.1M66.1 176.4l-.1 .1z"/>
<path d="M66.1 175.7h.1v.1zM66.1 178.2h.1M66.1 178.7h.1M66.2 176.6h.1M66.2 177.1h.1M66.2 178.9h.1M66.2 177.9h.1M66.2 175.5h.1M66.2 176h.1M66.2 176.5l.1-.1v.1zM66.3 175.4h.1M66.3 177.9h.1"/>
<path d="M66.3 178.7l.1-.1zM66.3 177.6l-.1 .1zM66.4 179.5h.1M66.4 179h.1M66.5 176.8h.1M66.5 177.1h.1M66.5 176.2h.1M66.5 178.8v.1h-.1zM66.5 178.2v.1h-.1zM66.6 175.6h.1M66.6 179.1h.1M66.6 177.1h.1"/>
<path d="M66.6 177.5h.2zM66.7 177.3h.1M66.7 178.7h.1M66.7 178.1h.1M66.7 176.1h.1M66.8 177.3h.1M66.8 176.2h.1M66.8 179h.1M66.8 178.4h.1M66.9 179.1h.1M66.9 176.1h.1M66.9 178h.1"/>
<path d="M66.9 178.6h.1M66.9 175.6h.1M67 177h.1M67 177.5h.1M67 175.4h-.1h.1M67 175.4h.1M67 176h.1M67 176.5h.1M67 179.4h.1M67 177.4h.1M67 178.9h.1M67 177.9h.1"/>
<path d="M67.1 176.7h.1M67.1 176.3v.1zM67.1 175.4h.1M67.1 176.6l.1-.1zM67.2 178.4h.1M67.2 177.8h.1M67.2 179.3h.1zM67.3 175.5h.1M67.3 177.1h.1M67.4 178.9h.1M67.4 175.7h.1M67.4 177.7v.1z"/>
<path d="M67.4 175.2l.1-.1v.2zM67.5 176.1h.1M67.5 178.7h.1M67.6 178.9h.1M67.6 176.9h.1M67.6 178.2l.1-.1v.1zM67.6 177.2h.1M67.6 178h.1M67.6 176h.1M67.6 177.3h.1M67.6 176.2h.1M67.6 177.8h.1"/>
<path d="M67.6 179v-.1v.1h.1M67.7 179h.1M67.7 179.5h.1M67.7 177.9h.1M67.7 178.5h.1M67.8 176.9h.1M67.8 177.4h.1M67.8 175.3h.1M67.8 175.8h.1M67.8 176.4h.1M67.8 178.3h.1M67.9 179h.1"/>
<path d="M67.9 177.9h.1M67.9 175.4h.1M67.9 176.8l.1-.2v.2zM67.9 179.3h.1M67.9 177.3h.1M67.9 175.2h.1M68 179.4h.1M68.1 176.5h.1M68.1 177.1h.1M68.1 175.4l.1 .1h-.1zM68.1 176.9l-.1 .1h.1M68.2 177.1h.1"/>
<path d="M68.2 178.5l-.1 .1h.1M132.5 178.4h.1M132.5 178.3h.1M132.5 179.5h.1M132.5 177.7h.1M132.5 175.7h.1M132.5 179.3h.1M132.5 176h.1M132.5 175.5h.1M132.5 176.6v-.1v.1h.1M132.6 177.7h.1M132.6 178.3h.1"/>
<path d="M132.6 178.8h.1M132.6 176.7h.1M132.6 177.2h.1M132.6 179.5h.1M132.6 177.1h.1v.1zM132.7 175.7h.1M132.7 176.2h.1M132.7 177.2h.1M132.7 176.6h.1M132.8 177.6h.1M132.8 177.7v.1h-.1zM132.8 179h.1"/>
<path d="M132.8 177.1h.1M132.8 175.2h.1M132.9 176.2h.1M132.9 177.7h.1M133 178.9v.1M133 179.3h.1M133 178.9l-.1 .1h.1M133 175.1l-.1 .2h.2v-.2M133 176l.1-.1v.1zM133.1 179.4h.1M133.1 178.8h.1M133.1 177.9h.1"/>
<path d="M133.1 176.8h.1M133.1 176.5h.1M133.1 176h.1M133.1 177.1l.2-.2v.2zM133.2 178.9h.1zM133.3 178.5h.1M133.3 177.1h.1M133.3 179.2h.1M133.3 179.5h.1M133.3 176.5h.1M133.4 178.2h.1M133.4 178.7h.1"/>
<path d="M133.4 176h.1M133.4 177.6h.1M133.4 175.6h.1M133.4 175.5l.1-.1zM133.4 177.1h.1M133.4 178.8h.1M133.5 176h.1M133.5 176.6h.1M133.5 178.2h.1M133.5 178.7v.2h-.2zM133.5 175.5h.1M133.6 175.9h.1"/>
<path d="M133.6 175.4h.1M133.6 177.8l.1-.1zM133.6 177.7h.1M133.6 176.7l.1-.1zM133.6 179.3h.1M133.7 175.2h.1M133.7 176.2h.1M133.7 176.5h.1M133.7 178.9h.1M133.7 176.9h.1M133.8 177.9l.1-.1v.1zM133.9 179.3h.1"/>
<path d="M133.9 178.2h.1M133.9 177.6h.1M133.9 177.9h.1M133.9 176.9h.1M133.9 175.3h.1M133.9 176.6l.2-.1-.1 .2zM134.1 178.7h.1M134.1 179l.1 .1h-.1zM134.2 179.1h.1M134.2 178.5h.1M134.2 175.8h.1M134.2 179.5h.1"/>
<path d="M134.2 178.1h.1M134.2 178.6h.1M134.2 177h.1M134.2 177.5h.1M134.2 176.1h.1M134.3 175.4h.1M134.3 176h.1M134.3 176.5h.1M134.3 177.5h.1M134.3 178.4h.1M134.3 176.4h.1M134.3 177h.1"/>
<path d="M134.3 179.4h.1M134.3 177.4h.1M134.3 175.4h.2zM134.5 177.7h.1M134.5 178.1h.1M134.5 175.3h.1M134.5 175.6l.2-.2v.1zM134.5 178.4h.1zM134.6 176.3h.1M134.6 175.2h.1M134.7 179.2h.1M134.7 178.7h.1"/>
<path d="M134.7 176.7h.1M134.7 179.4h.1M134.7 176.9h.1M134.7 176.3h.1M134.8 177.9h.1M134.8 176.9h.1M134.8 176.7l-.1 .1zM134.8 177.3l.2-.1v.1zM134.9 177.4h.1M134.9 177.2h.1v.1zM135 179.5h.1M135 178.5h.1"/>
<path d="M135 179h.1M135 178.6h.1M135 177.4h.1M135 177.9h.1M135 179.1h.1M135 177.9v.1h.1M135 177.9v.1M135.1 176.4h.1M135.1 176.9h.1M135.1 176.1h.1M135.1 175.3h.1M135.1 175.8h.1"/>
<path d="M135.1 176.3h.1M135.1 175.7h.1M135.2 179v.2l-.2-.1zM135.2 178.2h.1M135.2 176.2h.1M135.3 179.3h.1M135.3 177.3h.1M135.3 175.3h.1M135.3 179.1v.1h-.1zM135.3 177.8h.1M135.3 176.8h.1M135.3 176.1l.1-.1v.2z"/>
<path d="M135.4 175.3h.1M135.4 176.3h.1M135.5 178.5h.1M135.5 177.9h.1M135.5 179h.1zM135.6 179.4h.1M135.6 175.7h.1M135.6 178.6h.1M135.6 176.5h.1M135.6 178h.1M135.6 177h.1M135.6 179h.1"/>
<path d="M135.7 176.2h.1M135.7 175.7h.1h-.1h.1M135.8 178.4h.1M135.8 178.9h.1M135.8 179.4h.1M135.8 177.3h.1M135.8 177.8h.1M135.8 178.6h.1M135.8 177.9h.2zM135.9 176.2h.1M135.9 176.8h.1M135.9 177.9h.1"/>
<path d="M135.9 177.3h.1M135.9 176.9l.1-.1zM135.9 175.2h.1M135.9 175.7h.1M136.1 178.4h.1M136.1 178.1h.1M136.1 178.1l.1-.1zM136.1 177.8h.1M136.1 175.6h.1M136.1 176h.1M136.2 179.1h.1M136.2 177.1h.1"/>
<path d="M136.2 175.3h.1M136.2 176.7h.2l-.1 .1zM136.3 176.4h.1M136.3 177.3h.1M136.3 176.7h.1M136.3 179.3l.1-.1v.1zM136.3 175.8l.1-.1v.1zM136.4 179.5h.1M136.5 178h.1M136.5 177h.1M136.5 177.8h.1M136.5 178.4h.1"/>
<path d="M136.5 176.4h.1M136.5 177.6l.2-.1v.1zM136.6 179.3h.1M136.6 178.3h.1M136.6 178.8h.1M136.6 179.5h.1M136.6 175.6l.1-.1zM136.7 177.2h.1M136.7 177.7h.1M136.7 178.9h.1M136.7 176.2h.1M136.7 176.7h.1"/>
<path d="M136.7 178.6h.1M136.7 176.6h.1M136.7 175.6h.1M136.7 176.1h.1M136.7 179.4h.2v-.1l-.2 .1M136.8 176.2h.1M136.8 178.5h.1zM136.9 175.7v.1h-.1l.1-.1M136.9 177.2h.1M137 177.8h.1M137 178.9h.1M137 177.9h.1"/>
<path d="M137 175.9h.1M137 177l.1-.1v.2zM137.1 178.3h.1M137.1 176.4h.1M137.1 175.4h.1M137.1 176h.1M137.1 179h.1M137.1 177h.1M137.2 175.4h.1M137.2 179.4h.1M137.2 177.3h.1l-.1 .1zM137.2 179.5h.1"/>
<path d="M137.3 178h.1M137.3 177h.1M137.3 176.5h.1M137.3 178.1l-.1 .1zM137.4 178.7h.1M137.4 179.2h.1M137.4 178.2h.1M137.4 176.2h.1M137.5 177.6h.1M137.5 178.2h.1M137.5 177.7h.1M137.5 176.5h.1"/>
<path d="M137.5 177.1h.1M137.5 175.5h.1M137.5 176h.1M137.5 178.7h.1M137.5 175.4h.1M137.5 179.4v-.1v.1h.1M137.6 176.2h.1v.1zM137.6 176.2h.1M137.6 178.8h.1M137.7 176h.1M137.8 179.2v-.1v.1zM137.8 177.9h.1"/>
<path d="M137.9 177.6h.1M137.9 177.1h.1M138 176.4h.1M138 175.4h.1M138 177.7h.1M138 175.7h.1M138 176l.1-.1v.2zM138 175.8v.2zM138 178.2h.1M138 178.8h.1M138 176.8h.1M138.1 179.5h.1"/>
<path d="M138.1 175.3h.1M138.1 178h.2zM138.2 178.1h.1M138.2 177.1h.1M138.2 179.1h.1M138.2 179.3h.1M138.2 177.1h.1h-.1h.1M138.3 178h.1M138.3 178.6h.1M138.3 176.5h.1M138.3 177h.1M138.3 177.5h.1"/>
<path d="M138.3 176.4h.1M138.3 175.4h.1M138.3 175.9h.1M138.3 178.1h.1M138.3 176.1h.1M138.3 177.9h-.1l.1-.2v.2M138.4 178.7h.1M138.4 178.3l.1-.1zM138.5 176.2h.1M138.5 177.6h.1M138.5 176.8h.1v.1zM138.6 179.5h.1"/>
<path d="M138.6 179.5l.1-.1zM138.6 179.3h.1M138.6 178.7h.1M138.7 177.9h.1M138.7 176.4h.1M138.7 175.8h.1M138.8 176.5h.1M138.8 175.4h.1M138.9 176.9h.1M138.9 177.6h.1M138.9 175.6h.1M138.9 175.7h.1z"/>
<path d="M138.9 178.7h.1M139 176.6h.1M139 179h.1M139 179.5h.1M139 178.1h.1M139 177.1h.1M139 178.6h.1M139.1 177.9h.1M139.1 178.4h.1M139.1 178h.1M139.1 176h.1zM139.1 178.7l.1-.1z"/>
<path d="M139.1 176.3h.1M139.1 176.9h.1M139.1 177.4h.1M139.1 175.7h.1M139.1 175.3h.1M139.1 175.8h.1M139.1 175.2h.1M139.2 178.7h.1M139.2 179.2h.1M139.3 177.9h.1M139.3 175.9h.1M139.3 176.3h.1"/>
<path d="M139.4 177.1v.1h-.1zM139.4 178h.1M139.4 177.5l.2-.1-.1 .2zM139.5 177.4h.1M139.5 177.9h.1M139.6 178.3l-.1 .1zM139.7 176.5h.1M139.7 175.5h.1M139.7 178.5h.1M139.7 176.3l.1-.1v.1zM139.7 175.7h.1M139.8 179.4h.1"/>
<path d="M139.8 175.4h.1M139.8 177.4h.1M139.8 179.5h.1M139.9 178.3h.1M139.9 178.9h.1M139.9 178.2h.1M139.9 177.1h.1M139.9 177.3h.1M139.9 178.5h.1M139.9 176.5h.1M139.9 176.3h.1l-.1 .1zM139.9 176.8h.1"/>
<path d="M139.9 177.8h.1M139.9 178.1l.1-.1v.2zM140 175.7h.1M140 176.2h.1M140 175.1h.1M140 177.9h.1M140 179.3h.1zM140.1 178.8h.1M140.2 176.3h.1M140.2 175.8h.1M140.2 179h.1M140.2 177.8h.1"/>
<path d="M140.3 176.8h.1M140.3 176.2h.1M140.3 176.1v-.1l-.1 .1h.1M140.3 175.1v.1v-.1M140.4 178h.1M140.4 178.2l.1-.1v.1zM140.5 177.3h.1M140.5 176.5h.1M140.5 175.5h.1M140.5 177.2v.1zM140.6 179.3h.1M140.6 179h.1"/>
<path d="M140.6 178.4h.1M140.7 178.2h.1M140.7 178.7h.1M140.7 177.2h.1M140.7 177.7h.1M140.7 176.1h.1M140.7 175.5h.1M140.7 178.4l.1 .1h-.1l.1-.1M140.8 176.1h.1M140.8 176.6h.1M140.8 175.3h.1M140.8 179.3h.1"/>
<path d="M140.8 177.3h.1M140.8 175.6h.1M140.8 179.5h.1M140.8 178.3h.1M140.8 176.3h.1M140.8 177l.1-.1v.2zM140.9 176.7h.1M140.9 178.8h.1M141 176.4h.1M141.1 178.4h.1M141.1 177.8h.1M141.1 175.6h.1"/>
<path d="M141.1 175.5h.1M141.1 177.6h.1M141.2 175.8h.1zM141.2 178.9h.1M141.3 178h.1M141.3 176h.1M141.4 176.6h.1M141.4 175.5h.1M141.4 178.8l.1-.1zM141.4 176.6l.1-.1v.1zM141.4 179.2h.1M141.4 176.1v.1z"/>
<path d="M141.5 178.1h.1M141.5 177.7h.1M141.5 177.1h.1M141.5 178.7h.1M141.5 177.6h.1M141.6 176h.1M141.6 176.5h.1M141.6 178.2h.1M141.6 177.2h.1M141.6 175.5h.1M141.6 178.4l.1-.2v.2zM141.6 178.3h.1"/>
<path d="M141.6 179.1h.1M141.6 177.3l.1 .1h-.1zM141.7 177.1h.1M141.7 176.2h.1M141.7 175.4h.1M141.7 178.2h.1M141.7 177.6h.2l-.1 .1zM141.8 178.9h.1M141.8 179.4h.1M141.9 176.4h.1M141.9 177.1h.1M141.9 178.5v.1h-.1z"/>
<path d="M141.9 176.5h.1M142 179.5h.1M142.1 175.4h.1M142.1 177.6h.1M142.1 177.5h.1M142.1 178h.1M142.1 176.5l.1-.1v.1zM142.2 176.6h.1M142.2 175.6h.1M142.2 179.3h.1M142.2 178.7h.1M142.3 176.5h.1"/>
<path d="M142.3 179h.1M142.3 178.5h.1M142.3 177.5h.1M142.3 175.9h.1M142.3 178h.1M142.3 179.4h.1zM142.4 176.4h.1M142.4 177h.1M142.4 175.4h.1M142.4 175.9h.1M142.4 178.3h.1M142.4 177.2h.1"/>
<path d="M142.5 177h.1M142.5 176.3l.1-.1zM142.5 175.3h.1zM142.6 177h.1M142.6 179h.1M142.6 178.9h.1M142.6 178.7h.1M142.7 176h.1M142.7 178.2h.1M142.7 178h.1M142.7 176.4h.1M142.7 175.9h.1"/>
<path d="M142.7 178.3l.1-.1zM142.7 175.3h.1M142.8 179.3h.1M142.8 177.5v-.1l-.1 .1h.1M142.9 176.4h.1M143 177.3h.1M143 178.1h.1M143 179.3h.1M143 175.3h.1M143 178.6v.1zM143 176.6h.1M143 175.6h.1"/>
<path d="M143 177.5h.1M143.1 179.5h.1M143.1 179h.1M143.1 177.1h.1v.1zM143.1 175.2h.1M143.1 178.4h.1M143.1 177.9h.1M143.1 177.3h.1M143.2 176.3h.1M143.2 176.8h.1M143.2 175.2h.1M143.2 175.8h.1"/>
<path d="M143.2 178.6h.1M143.2 176.7v.1h-.1zM143.3 178.3h.1M143.3 177.3h.1M143.3 175.8h.1M143.3 178.7l.1-.2v.2zM143.5 178.9h.1M143.5 177.5h.1M143.5 176.9h.1M143.5 175.1l-.1 .1 .1-.1M143.5 176.8h.1M143.5 178.8h.1"/>
<path d="M143.6 176.5h.1M143.6 175.9v.1h-.1l.1-.1M143.6 177.9h.1M143.6 175.8h.1M143.6 178h.1M143.7 176.4h.1M143.7 178.9h.1"/>
</g>
<!-- layer: FASTNERS -->
<path d="M67.6 174.9h64.9M133.1 174.9h10.6" fill="none" stroke="#000" stroke-width=".25"/>
<text font-size="8.4" x="98.1" y="132.6" transform="rotate(-90 98.1 132.6)">1 FIX</text>
<g font-size="6.6">
<text x="91" y="49.7">4</text>
<text x="91" y="75.5">3</text>
</g>
<text font-size="6.2" x="91.4" y="103">2</text>
<g font-size="3.9">
<text x="91.2" y="147.8">ENCLOSED PLAN</text>
<text x="181.9" y="147.9">STACKED PLAN</text>
<text x="88.3" y="205.1">SECTION VIEW</text>
</g>
<g font-size="2.7">
<text x="207.9" y="3.3">REVISED BY</text>
<text x="226.7" y="4">SIGN</text>
<text x="237.9" y="3.9">DATE</text>
<text x="212.7" y="7.9">A.B.</text>
<text x="237.7" y="7.8">25.01.23</text>
</g>
<text font-size="2.6" x="155.3" y="187.1">ROOF MOVEMENT LAYOUT</text>
<g font-size="2.5">
<text x="139.4" y="55.2">M</text>
<text x="238.7" y="126.3">M</text>
</g>
<g font-size="2.4">
<text x="143.3" y="2.7">REV.</text>
<text x="151.6" y="2.8">DESCRIPTION.</text>
<text x="143.3" y="7.4">000</text>
<text x="151.5" y="8.1">RELEASED GA DWG FOR APPROVAL</text>
</g>
<g font-size="2.3">
<text x="138.8" y="173.8">M</text>
<text x="193.1" y="196">CLIENT - MR. MANISH SHAHA</text>
<text x="193.1" y="202.5">PRODUCT - RETRACTABLE ROOF</text>
<text x="193.1" y="199.2">LOCATION - AHMEDABAD_IN</text>
<text x="192.8" y="209">SCALE: NTS</text>
<text x="193.1" y="205.8">NIHVA\22-23\02XX</text>
<text x="229.7" y="209">SHEET: 01 OF 01</text>
<text x="237.9" y="205.8">REV- 0</text>
</g>
<g font-size="1.9">
<text x="162.1" y="195.8">MAHESH S.</text>
<text x="163.8" y="193.1">NAME</text>
<text x="175" y="193.1">SIGN</text>
<text x="182.4" y="195.4">30.11.22</text>
<text x="184" y="193.1">DATE</text>
<text x="162.1" y="198.8">MAHESH S.</text>
<text x="165" y="202.4">VIJAY T.</text>
<text x="182.4" y="198.7">30.11.22</text>
<text x="182.4" y="201.9">30.11.22</text>
</g>
<g font-size="1.7">
<text x="154.9" y="184.4">TITLE</text>
<text x="154.2" y="195.9">DRAWN</text>
<text x="154.1" y="198.8">CHECK</text>
<text x="154.2" y="202">APPRD.</text>
</g>
<text font-size="1.6" x="159.8" y="208.8">ALL DIMENSION ARE IN mm</text>
<text font-size="1.5" x="154.2" y="205.4">If any queries contact : projectsautomation@nihva.com</text>
<g font-size="1.4">
<text x="156" y="181.2">This</text>
<text x="160" y="181.2">drawing</text>
<text x="166.9" y="181.2">&amp;</text>
<text x="169.2" y="181.2">design</text>
<text x="175.2" y="181.2">is</text>
<text x="177.5" y="181.2">the</text>
<text x="181" y="181.2">property</text>
<text x="188.4" y="181.2">of</text>
<text x="191" y="181.2">NIHVA</text>
<text x="196.5" y="181.2">TECHNOLOGIES.</text>
<text x="209.5" y="181.2">Not</text>
<text x="213.2" y="181.2">to</text>
<text x="215.8" y="181.2">be</text>
<text x="218.6" y="181.2">sold</text>
<text x="222.8" y="181.2">or</text>
<text x="225.4" y="181.2">copied</text>
<text x="231.5" y="181.2">to</text>
<text x="234.1" y="181.2">any</text>
<text x="237.8" y="181.2">other</text>
<text x="242.8" y="181.2">concern.</text>
</g>
</svg>
